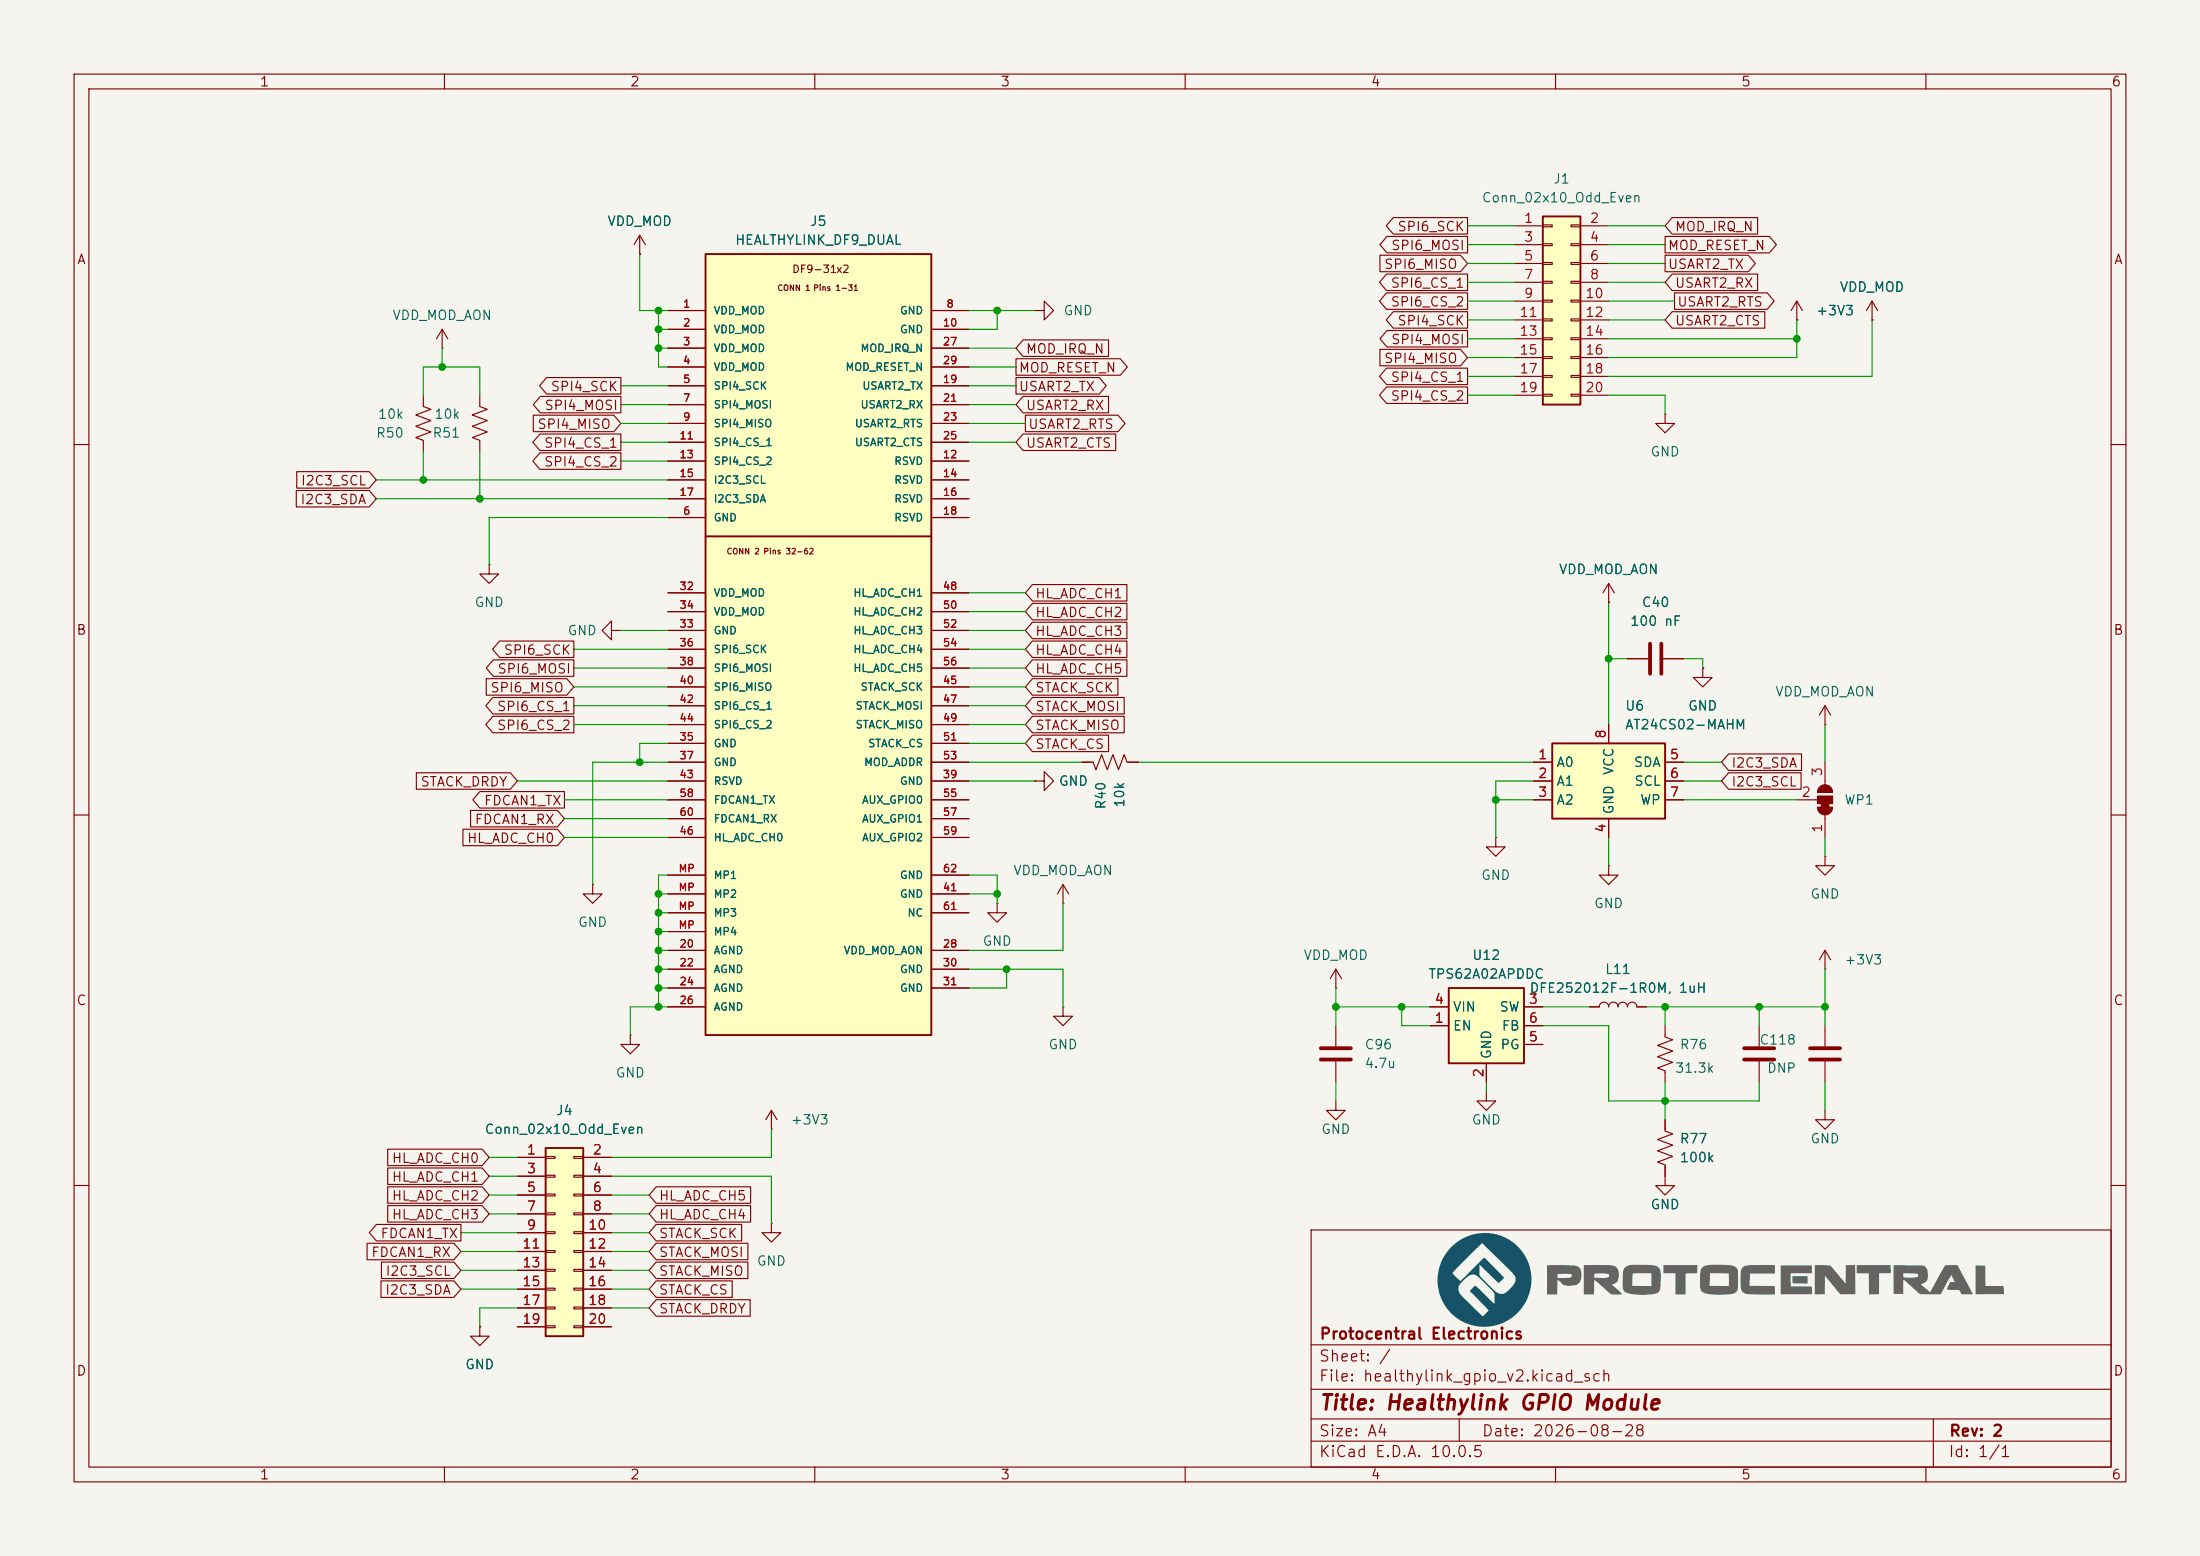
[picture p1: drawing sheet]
<svg xmlns="http://www.w3.org/2000/svg" width="297mm" height="210mm" viewBox="0 0 297 210" stroke-linecap="round" stroke-linejoin="round" font-family="sans-serif">
<path d="M0 0h297v210h-297z" fill="#f5f4ef" stroke="#f5f4ef" stroke-width=".14"/>
<g fill="none" stroke="#840000" stroke-width=".15">
<path d="M10 10h277v190h-277zM12 12h273v186h-273zM60 10v2M110 10v2M160 10v2M210 10v2M260 10v2M242.6 43.2h.1M242.6 40.6l-.8 1.3M242.6 40.6l.7 1.3M242.6 40.6v2.6M10 60h2"/>
<path d="M285 60h2M10 110h2M285 110h2M85.1 139.7v1.3h1.3l-1.3 1.2-1.3-1.2h1.3M85.1 139.7h.1M180.3 133.4h.1M180.3 130.8v2.6M180.3 138.4v2.8M180.3 130.8l-.7 1.3M180.3 130.8l.8 1.3M180.3 148.6v1.3h1.3l-1.3 1.2-1.2-1.2h1.2M180.3 143.3v2.8"/>
<path d="M10 160h2M64.8 179.1v1.2h1.2l-1.2 1.3-1.3-1.3h1.3M64.8 179.1h.1M104.1 165.1v1.3h1.3l-1.3 1.2-1.2-1.2h1.2M104.1 165.1h.1M177 166h108v32h-108zM285 160h2M60 198v2M110 198v2M160 198v2M177 194.5h108M177 191.5h108"/>
<path d="M177 187.5h108M177 181.5h108M197 191.5v3M210 198v2M260 198v2M261 191.5v6.5"/>
</g>
<path d="M178.3 141.5h4.1M178.3 143h4.1" fill="none" stroke="#840000" stroke-width=".51"/>
<path d="M73.7 154.9h5v25.4h-5z" fill="#ffffc2"/>
<path d="M73.7 154.9h5v25.4h-5z" fill="none" stroke="#840000" stroke-width=".25"/>
<g fill="none" stroke="#840000" stroke-width=".15">
<path d="M86.4 34.3h.1M86.4 31.8l-.8 1.2M86.4 31.8l.7 1.2M86.4 31.8v2.5M57.1 53.3v1.6l1.1 .3-2.1 .8 2.1 .8-2.1 .7 2.1 .8-2.1 .8 1 .3v1.6M59.7 47h.1M59.7 44.5l-.8 1.2M59.7 44.5l.8 1.2M59.7 44.5v2.5M64.8 53.3v1.6l1 .3-2 .8 2 .8-2 .7 2 .8-2 .8 1 .3v1.6M80 119.4v1.3h1.3l-1.3 1.2-1.3-1.2h1.3M80 119.4h.1"/>
<path d="M139.7 105.4h1.3v-1.3l1.2 1.3-1.2 1.3v-1.3M139.7 105.4h.1M143.5 119.4l-.8 1.3M143.5 119.4l.8 1.3M143.5 119.4v2.5M146 102.9h1.6l.4 1 .7-2 .8 2 .7-2 .8 2 .8-2 .3 1h1.6M134.6 121.9v1.3h1.3l-1.3 1.3-1.3-1.3h1.3M134.6 121.9h.1M143.5 121.9h.1M143.5 135.9v1.3h1.3l-1.3 1.2-1.3-1.2h1.3M143.5 135.9h.1M69.8 156.2h3.9"/>
<path d="M69.8 158.8h3.9M73.7 156.1h1.2v.2h-1.2zM73.7 158.6h1.2v.3h-1.2zM77.5 156.1h1.2v.2h-1.2zM77.5 158.6h1.2v.3h-1.2zM78.7 156.2h3.8M78.7 158.8h3.8M69.8 161.3h3.9M69.8 163.8h3.9M69.8 166.4h3.9M69.8 168.9h3.9M69.8 171.5h3.9"/>
<path d="M69.8 174h3.9M69.8 176.5h3.9M69.8 179.1h3.9M73.7 161.2h1.2v.2h-1.2zM73.7 163.7h1.2v.3h-1.2zM73.7 166.2h1.2v.3h-1.2zM73.7 168.8h1.2v.2h-1.2zM73.7 171.3h1.2v.3h-1.2zM73.7 173.9h1.2v.2h-1.2zM73.7 176.4h1.2v.3h-1.2zM73.7 178.9h1.2v.3h-1.2zM77.5 161.2h1.2v.2h-1.2z"/>
<path d="M77.5 163.7h1.2v.3h-1.2zM77.5 166.2h1.2v.3h-1.2zM77.5 168.8h1.2v.2h-1.2zM77.5 171.3h1.2v.3h-1.2zM77.5 173.9h1.2v.2h-1.2zM77.5 176.4h1.2v.3h-1.2zM77.5 178.9h1.2v.3h-1.2zM78.7 161.3h3.8M78.7 163.8h3.8M78.7 166.4h3.8M78.7 168.9h3.8M78.7 171.5h3.8"/>
<path d="M78.7 174h3.8M78.7 176.5h3.8M78.7 179.1h3.8"/>
</g>
<path d="M95.2 34.3h30.5v105.4h-30.5z" fill="#ffffc2"/>
<path d="M95.2 34.3h30.5v105.4h-30.5zM95.2 72.4h30.5" fill="none" stroke="#840000" stroke-width=".25"/>
<g fill="none" stroke="#840000" stroke-width=".15">
<path d="M90.2 41.9h5M90.2 44.5h5M90.2 47h5M90.2 49.5h5M90.2 52.1h5M90.2 54.6h5M90.2 57.2h5M90.2 59.7h5M125.7 41.9h5.1M125.7 44.5h5.1M125.7 47h5.1M125.7 49.5h5.1"/>
<path d="M125.7 52.1h5.1M125.7 54.6h5.1M125.7 57.2h5.1M125.7 59.7h5.1M66 76.2v1.3h1.3l-1.3 1.2-1.2-1.2h1.2M66 76.2h.1M90.2 69.9h5M90.2 62.2h5M90.2 64.8h5M90.2 67.3h5M125.7 69.9h5.1M125.7 62.2h5.1"/>
<path d="M125.7 64.8h5.1M125.7 67.3h5.1M217.2 78.7l-.8 1.3M217.2 78.7l.7 1.3M217.2 78.7v2.6M82.5 85.1v-1.3l-1.2 1.3 1.2 1.3v-1.3h1.3M83.8 85.1h.1M90.2 80h5M90.2 85.1h5M90.2 82.6h5M90.2 87.6h5M90.2 90.2h5"/>
<path d="M90.2 92.7h5M90.2 95.3h5M90.2 97.8h5M125.7 80h5.1M125.7 85.1h5.1M125.7 82.6h5.1M125.7 87.6h5.1M125.7 90.2h5.1M125.7 92.7h5.1M125.7 95.3h5.1M125.7 97.8h5.1M217.2 81.3h.1"/>
<path d="M219.7 88.9h2.8M224.5 88.9h2.8M229.9 90.2v1.2h1.2l-1.2 1.3-1.3-1.3h1.3M229.9 90.2h.1M90.2 100.3h5M90.2 102.9h5M90.2 105.4h5M90.2 113h5M90.2 108h5M90.2 110.5h5M90.2 118.1h5M125.7 100.3h5.1"/>
<path d="M125.7 102.9h5.1M125.7 105.4h5.1M125.7 113h5.1M125.7 108h5.1M125.7 110.5h5.1M125.7 118.1h5.1M90.2 128.3h5M90.2 130.8h5M90.2 133.4h5M90.2 135.9h5M90.2 120.7h5M90.2 123.2h5"/>
<path d="M90.2 125.7h5M125.7 128.3h5.1M125.7 130.8h5.1M125.7 133.4h5.1M125.7 120.7h5.1M125.7 123.2h5.1M104.1 152.4h.1M104.1 149.9l-.7 1.2M104.1 149.9l.8 1.2M104.1 149.9v2.5"/>
</g>
<path d="M222.8 86.9v4M224.3 86.9v4" fill="none" stroke="#840000" stroke-width=".51"/>
<path d="M208.3 29.2h5.1v25.4h-5.1z" fill="#ffffc2"/>
<path d="M208.3 29.2h5.1v25.4h-5.1z" fill="none" stroke="#840000" stroke-width=".25"/>
<g fill="none" stroke="#840000" stroke-width=".15">
<path d="M204.5 30.5h3.8M204.5 33h3.8M204.5 35.6h3.8M204.5 38.1h3.8M208.3 30.4h1.2v.2h-1.2zM208.3 32.9h1.2v.2h-1.2zM208.3 35.4h1.2v.3h-1.2zM208.3 38h1.2v.2h-1.2zM212.1 30.4h1.3v.2h-1.3zM212.1 32.9h1.3v.2h-1.3zM212.1 35.4h1.3v.3h-1.3zM212.1 38h1.3v.2h-1.3z"/>
<path d="M213.4 30.5h3.8M213.4 33h3.8M213.4 35.6h3.8M213.4 38.1h3.8M204.5 40.6h3.8M204.5 43.2h3.8M204.5 45.7h3.8M204.5 48.3h3.8M204.5 50.8h3.8M204.5 53.3h3.8M208.3 40.5h1.2v.3h-1.2zM208.3 43.1h1.2v.2h-1.2z"/>
<path d="M208.3 45.6h1.2v.2h-1.2zM208.3 48.1h1.2v.3h-1.2zM208.3 50.7h1.2v.2h-1.2zM208.3 53.2h1.2v.3h-1.2zM212.1 40.5h1.3v.3h-1.3zM212.1 43.1h1.3v.2h-1.3zM212.1 45.6h1.3v.2h-1.3zM212.1 48.1h1.3v.3h-1.3zM212.1 50.7h1.3v.2h-1.3zM212.1 53.2h1.3v.3h-1.3zM213.4 40.6h3.8M213.4 43.2h3.8"/>
<path d="M213.4 45.7h3.8M213.4 48.3h3.8M213.4 50.8h3.8M213.4 53.3h3.8M214.6 135.9h1.3a.64 .64 0 0 1 .6-.6 .64 .64 0 0 1 .7 .6 .64 .64 0 0 1 .6-.6 .64 .64 0 0 1 .6 .6 .64 .64 0 0 1 .7-.6 .64 .64 0 0 1 .6 .6 .64 .64 0 0 1 .6-.6 .64 .64 0 0 1 .7 .6h1.2M246.4 149.9v1.2h1.2l-1.2 1.3-1.3-1.3h1.3"/>
</g>
<path d="M195.6 133.4h10.1v10.1h-10.1z" fill="#ffffc2"/>
<path d="M195.6 133.4h10.1v10.1h-10.1z" fill="none" stroke="#840000" stroke-width=".25"/>
<path d="M193 138.4h2.6M193 135.9h2.6M205.7 138.4h2.6M205.7 135.9h2.6M200.7 143.5v2.6M205.7 141h2.6" fill="none" stroke="#840000" stroke-width=".15"/>
<path d="M195.8 168.4a6.3 6.3 0 0 1 8.5-.6 6.3 6.3 0 0 1 1.5 8.3 6.3 6.3 0 0 1-8.2 2.4 6.2 6.2 0 0 1-3.4-4.5h2.7a3.5 3.5 0 0 0 1.4 1.8l1.9 1.9 .8-.8-2.6-2.6 .3-.4a.52 .52 0 0 1 .5-.3l2.6 2.3a2.67 2.67 0 0 0-.2-1.5l-1.7-1.8a1.17 1.17 0 0 0-2-.1l-.2 .2a1.73 1.73 0 0 0-.8 1.3h-2.7l-.1-1.2 .1-1h1.9l1.1 1.1 3.2-3.2 2.3 2.4a.35 .35 0 0 1 .3 .4l-.7 .7-2.6-2.5v1.2a.79 .79 0 0 0 .5 .8l1.4 1.3a1.32 1.32 0 0 0 2.2 0l.2-.2a1.3 1.3 0 0 0 .4-1.7l-4.3-4.3-4 4h-1.9a6.2 6.2 0 0 1 1.6-3.4z" fill="#165369"/>
<g fill="#656463">
<path d="M208.8 170.8h.8a13.8 13.8 0 0 1 3.4 .1 1.63 1.63 0 0 1-.1 2.5 1.95 1.95 0 0 1-2.4-.5l-.2-.2-.1 2h-1.4v-2.2h3a.36 .36 0 0 0 .4-.5l-1.8-.1-.1 .1v.5h-1.5z"/>
<path d="M213.8 170.8l.7-.1a15 15 0 0 1 3.5 .2 1.52 1.52 0 0 1 0 2.3l-.4 .2 1.4 1.3h-.9a1.32 1.32 0 0 1-1.3-.6l-1.6-1.4v2h-1.4v-2.3l2.5 .1a1.1 1.1 0 0 0 .9-.2v-.1a.45 .45 0 0 0-.5-.3h-1.4l-.1 .5h-1.4z"/>
<path d="M219.4 171a3.7 3.7 0 0 1 2.3-.3h.7a2.3 2.3 0 0 1 1.6 .5 6.4 6.4 0 0 1 0 3.1 3.2 3.2 0 0 1-2.3 .5l-.7-.1a2.15 2.15 0 0 1-1.8-.6l-.1-.6 3.8 .1v-1.7h-2.5v1.6h-1.3v-1.5a1.25 1.25 0 0 1 .3-1z"/>
<path d="M224.6 170.7h4.6l-.1 1.1-1.5 .1v2.8h-1.4v-2.9h-1.6z"/>
<path d="M229.8 171.1a3.3 3.3 0 0 1 2.2-.4h1.2a1.16 1.16 0 0 1 1.4 .8v.3a5.4 5.4 0 0 1-.2 2.5 4.3 4.3 0 0 1-2.7 .4h-.6a1.47 1.47 0 0 1-1.6-.8v-.4l3.9 .1v-1.7l-2.5-.1-.1 1.7h-1.3v-1.7z"/>
<path d="M235.3 171a4.4 4.4 0 0 1 2.3-.3l2 .1v1.1h-3.4v1.6l3.4 .1v1.1h-.6a13.8 13.8 0 0 1-3.5-.2 1.46 1.46 0 0 1-.5-1.5v-1.1a1.22 1.22 0 0 1 .3-.9z"/>
<path d="M242 172.3h2v.9h-.2a4 4 0 0 1-1.8-.1z"/>
<path d="M240.4 170.8h4.2v1h-2.9l.1 1.8h2.8v1.1h-4.2z"/>
<path d="M245 170.8h1.7a.53 .53 0 0 1 .7 .3l1.8 2.1v-2.4h1.2l.1 3.9h-2.1l-2-2.5-.1 2.5h-1.3z"/>
<path d="M250.7 170.8l4.5-.1 .1 1.1-1.6 .1v2.8h-1.4v-2.8l-1.7-.1z"/>
<path d="M255.6 170.8h3.5a.98 .98 0 0 1 1.2 1.2 1.15 1.15 0 0 1-1 1.4l1.3 1 2-3.6 1.6-.1 2.1 4h-1.5l-.2-.4a.34 .34 0 0 0-.5-.2h-1.3l.5-1 .6-.1-.5-.9-1.4 2.6h-2.8l-2.2-2-.1 1.9h-1.3v-2.7h1.3l.1 .5h1.3a.4 .4 0 0 0 .5 0 .4 .4 0 0 0 .1-.4l-.8-.1h-2.5z"/>
<path d="M266.7 170.8h1.3v2.8h2.5v1.1h-3.8z"/>
</g>
<path d="M200.7 147.3v1.3h1.2l-1.2 1.3-1.3-1.3h1.3M224.8 151.1v1.6l1 .3-2 .8 2 .8-2 .7 2 .8-2 .7 1 .4v2.8h1.3l-1.3 1.3-1.3-1.3h1.3" fill="none" stroke="#840000" stroke-width=".15"/>
<path d="M209.5 100.3h15.3v10.2h-15.3z" fill="#ffffc2"/>
<path d="M209.5 100.3h15.3v10.2h-15.3z" fill="none" stroke="#840000" stroke-width=".25"/>
<g fill="none" stroke="#840000" stroke-width=".15">
<path d="M86.4 34.3h.1M186.3 34.4h10.9l.9 1.2-.9 1.1h-10.9zM187.2 37h10.9v2.2h-10.9l-1-1.1zM187.2 39.5h10.9v2.3h-10.9l-1-1.2zM187.2 31.9h10.9v2.2h-10.9l-.9-1.1zM188.1 29.4h10v2.2h-10l-1-1.1zM224.8 31.9h14.1l.9 1.1-.9 1.1h-14.1zM224.8 34.4h11.2l1 1.2-1 1.1h-11.2zM225.7 29.4h11.6v2.2h-11.6l-.9-1.1zM225.7 37h11.6v2.2h-11.6l-.9-1.1zM226.1 39.5h12.5l.9 1.1-.9 1.2h-12.5zM72 56h10.9l.9 1.2-.9 1.1h-10.9z"/>
<path d="M72.9 58.6h10.9v2.2h-10.9l-1-1.1zM72.9 53.5h10.9v2.2h-10.9l-.9-1.1zM73.8 51h10v2.2h-10l-1-1.1zM90.2 41.9h5M90.2 44.5h5M90.2 47h5M90.2 49.5h5M90.2 52.1h5M90.2 54.6h5M90.2 57.2h5M90.2 59.7h5M125.7 41.9h5.1"/>
<path d="M125.7 44.5h5.1M125.7 47h5.1M125.7 49.5h5.1M125.7 52.1h5.1M125.7 54.6h5.1M125.7 57.2h5.1M125.7 59.7h5.1M137.2 51h11.2l.9 1.1-.9 1.1h-11.2zM137.2 48.4h14l1 1.1-1 1.1h-14zM138.1 53.5h11.6v2.2h-11.6l-.9-1.1zM138.1 58.6h12.5v2.2h-12.5l-.9-1.1zM138.1 45.9h11.6v2.2h-11.6l-.9-1.1z"/>
<path d="M138.4 56h12.5l1 1.2-1 1.1h-12.5zM139.7 41.9h1.3v-1.3l1.2 1.3-1.2 1.3v-1.3M139.7 41.9h.1M186.3 47.1h10.9l.9 1.2-.9 1.1h-10.9zM187.2 49.7h10.9v2.2h-10.9l-1-1.1zM187.2 52.2h10.9v2.3h-10.9l-1-1.2zM187.2 44.6h10.9v2.2h-10.9l-.9-1.1zM188.1 42.1h10v2.2h-10l-1-1.1zM224.8 55.9v1.3h1.3l-1.3 1.2-1.3-1.2h1.3M224.8 55.9h.1M225.7 42.1h12.5v2.2h-12.5l-.9-1.1zM242.6 43.2h.1"/>
<path d="M252.7 43.2h.1M252.7 40.6l-.7 1.3M252.7 40.6l.8 1.3M252.7 40.6v2.6M40 66.2h9.8l1 1.1-1 1.1h-9.8zM40.1 63.7h9.7l1 1.1-1 1.1h-9.7zM72.9 61.1h10.9v2.2h-10.9l-1-1.1zM90.2 69.9h5M90.2 62.2h5M90.2 64.8h5M90.2 67.3h5M125.7 69.9h5.1"/>
<path d="M125.7 62.2h5.1M125.7 64.8h5.1M125.7 67.3h5.1M139.4 78.9h12.7v2.2h-12.7l-1-1.1zM65.6 91.6h10.9l1 1.1-1 1.1h-10.9zM66.5 94.1h11v2.3h-11l-.9-1.1zM66.5 96.7h11v2.2h-11l-.9-1.1zM66.6 89.1h10.9v2.2h-10.9l-1-1.1zM67.4 86.5h10.1v2.2h-10.1l-.9-1.1zM90.2 80h5M90.2 85.1h5M90.2 82.6h5"/>
<path d="M90.2 87.6h5M90.2 90.2h5M90.2 92.7h5M90.2 95.3h5M90.2 97.8h5M125.7 80h5.1M125.7 85.1h5.1M125.7 82.6h5.1M125.7 87.6h5.1M125.7 90.2h5.1M125.7 92.7h5.1M125.7 95.3h5.1"/>
<path d="M125.7 97.8h5.1M139.4 96.7h12.4v2.2h-12.4l-1-1.1zM139.4 99.2h10.3v2.2h-10.3l-1-1.1zM139.4 94.1h12.4v2.3h-12.4l-1-1.1zM139.4 89.1h12.7v2.2h-12.7l-1-1.1zM139.4 91.6h11.5v2.2h-11.5l-1-1.1zM139.4 84h12.7v2.2h-12.7l-1-1.1zM139.4 81.4h12.7v2.3h-12.7l-1-1.1zM139.4 86.5h12.7v2.2h-12.7l-1-1.1zM217.2 81.3h.1M217.2 97.8v2.5M219.7 88.9h2.8"/>
<path d="M224.5 88.9h2.8M229.9 90.2h.1M246.4 97.8h.1M246.4 95.3v2.5M246.4 95.3l-.8 1.2M246.4 95.3l.7 1.2M56.2 104.3h12.7l.9 1.1-.9 1.1h-12.7zM62.5 111.9h12.7l1 1.1-1 1.1h-12.7zM63.5 109.4h11.7l1 1.1-1 1.1h-11.7zM64.8 106.8h11.4v2.3h-11.4l-1-1.1zM90.2 102.9h5M90.2 105.4h5"/>
<path d="M90.2 108h5M90.2 100.3h5M90.2 113h5M90.2 110.5h5M90.2 118.1h5M125.7 102.9h5.1M125.7 105.4h5.1M125.7 108h5.1M125.7 100.3h5.1M125.7 113h5.1M125.7 110.5h5.1M125.7 118.1h5.1"/>
<path d="M139.7 105.4h.1M146 102.9h1.3M152.4 102.9h1.3M201.9 113v1.3h1.3l-1.3 1.3-1.2-1.3h1.2M201.9 113h.1M207 102.9h2.5M207 105.4h2.5M207 108h2.5M217.2 116.8v1.3h1.2l-1.2 1.3-1.3-1.3h1.3M217.2 116.8h.1M217.2 110.5v2.5M224.8 102.9h2.5"/>
<path d="M224.8 105.4h2.5M224.8 108h2.5M233.4 101.8h9.8v2.2h-9.8l-1-1.1zM233.4 104.3h9.7v2.2h-9.7l-1-1.1zM242.6 108h2.8M245.4 109h2M245.4 106.9h2M246.4 115.6v1.2h1.2l-1.2 1.3-1.3-1.3h1.3M246.4 115.6h.1M246.4 102.9v3M246.4 110v3M90.2 135.9h5"/>
<path d="M90.2 128.3h5M90.2 130.8h5M90.2 133.4h5M90.2 120.7h5M90.2 123.2h5M90.2 125.7h5M125.7 128.3h5.1M125.7 130.8h5.1M125.7 133.4h5.1M125.7 120.7h5.1M125.7 123.2h5.1M193 138.4h2.6"/>
<path d="M193 135.9h2.6M205.7 138.4h2.6M205.7 135.9h2.6M214.6 135.9h1.3M221 135.9h1.2M224.8 138.4v1.6l1 .3-2 .8 2 .8-2 .7 2 .8-2 .7 1 .4v1.6M237.5 138.4v2.8M246.4 130.8h.1M246.4 128.3v2.5M246.4 138.4v2.8M246.4 128.3l-.8 1.2M246.4 128.3l.7 1.2"/>
<path d="M52.3 155.1h12.8l.9 1.1-.9 1.1h-12.8zM52.3 157.6h12.8l.9 1.2-.9 1.1h-12.8zM69.8 156.2h3.9M69.8 158.8h3.9M78.7 156.2h3.8M78.7 158.8h3.8M200.7 143.5v2.6M205.7 141h2.6M224.8 151.1v1.3M224.8 157.5v1.3M237.5 143.3v2.8M246.4 143.3v2.8"/>
<path d="M49.6 167.8h11.7l.9 1.1-.9 1.1h-11.7zM50.8 165.3h11.4v2.2h-11.4l-.9-1.1zM51.4 172.9h9.9l.9 1.1-.9 1.1h-9.9zM51.5 170.3h9.8l.9 1.2-.9 1.1h-9.8zM52.3 160.2h12.8l.9 1.1-.9 1.1h-12.8zM52.3 162.7h12.8l.9 1.1-.9 1.1h-12.8zM64.8 179.1h.1M69.8 161.3h3.9M69.8 163.8h3.9M69.8 166.4h3.9M69.8 168.9h3.9M69.8 171.5h3.9"/>
<path d="M69.8 174h3.9M69.8 176.5h3.9M69.8 179.1h3.9M78.7 161.3h3.8M78.7 163.8h3.8M78.7 166.4h3.8M78.7 168.9h3.8M78.7 171.5h3.8M78.7 174h3.8M78.7 176.5h3.8M78.7 179.1h3.8M88.6 167.8h12.4v2.2h-12.4l-1-1.1z"/>
<path d="M88.6 175.4h12.7v2.2h-12.7l-1-1.1zM88.6 170.3h12.4v2.3h-12.4l-1-1.1zM88.6 172.9h10.3v2.2h-10.3l-1-1.1zM88.6 165.3h11.5v2.2h-11.5l-1-1.1zM88.6 162.7h12.7v2.2h-12.7l-1-1.1zM88.6 160.2h12.7v2.2h-12.7l-1-1.1z"/>
</g>
<path d="M235.5 143h4M235.5 141.5h4M244.3 143h4.1M244.3 141.5h4.1" fill="none" stroke="#840000" stroke-width=".51"/>
<g fill="#840000" stroke="#840000" stroke-width=".15">
<path d="M245.9 108.5h1v.5h-1z"/>
<path d="M245.4 109h2a1.02 1.02 0 0 1-1 1 1.02 1.02 0 0 1-1-1z"/>
<path d="M245.4 107.4h2v1.1h-2z"/>
<path d="M245.7 106.2a1.02 1.02 0 0 1 1.1-.2 1.02 1.02 0 0 1 .6 .9h-2l.1-.4z"/>
</g>
<g fill="none" stroke="#009600" stroke-width=".15">
<path d="M86.4 34.3v7.6h3.8M198.1 30.5h6.4M198.1 38.1h6.4M198.1 33h6.4M198.1 35.6h6.4M217.2 30.5h7.6M217.2 38.1h7.6M217.2 33h7.6M217.2 35.6h7.6M57.1 53.3v-3.8h7.7v3.8M59.7 47v2.5M83.8 52.1h6.4"/>
<path d="M83.8 57.2h6.4M83.8 59.7h6.4M83.8 54.6h6.4M88.9 41.9v7.6h1.3M88.9 47h1.3M88.9 44.5h1.3M130.8 47h6.4M130.8 49.5h6.4M130.8 41.9h8.9M130.8 52.1h6.4M130.8 57.2h7.6M130.8 59.7h6.4"/>
<path d="M130.8 54.6h6.4M134.6 41.9v2.6h-3.8M198.1 48.3h6.4M198.1 43.2h6.4M198.1 40.6h6.4M198.1 50.8h6.4M198.1 53.3h6.4M198.1 45.7h6.4M217.2 43.2h7.6M217.2 53.3h7.6v2.6M217.2 40.6h8.9M217.2 45.7h25.4"/>
<path d="M242.6 43.2v5.1h-25.4M252.7 43.2v7.6h-35.5M50.8 64.8h39.4M50.8 67.3h39.4M57.1 61v3.8M64.8 61v6.3M83.8 62.2h6.4M90.2 69.9h-24.2v6.3M77.5 90.2h12.7M77.5 92.7h12.7M77.5 97.8h12.7M77.5 95.3h12.7"/>
<path d="M77.5 87.6h12.7M83.8 85.1h6.4M130.8 90.2h7.6M130.8 92.7h7.6M130.8 97.8h7.6M130.8 95.3h7.6M130.8 87.6h7.6M130.8 85.1h7.6M130.8 82.6h7.6M130.8 80h7.6M217.2 81.3v16.5M217.2 88.9h2.5"/>
<path d="M227.3 88.9h2.6v1.3M246.4 97.8v5.1M69.8 105.4h20.4M76.2 113h14M76.2 110.5h14M76.2 108h14M90.2 100.3h-3.8v2.6M90.2 102.9h-10.2v16.5M90.2 118.1h-1.3v17.8M130.8 102.9h15.2M130.8 105.4h8.9M130.8 100.3h7.6"/>
<path d="M130.8 118.1h3.8v3.8M153.7 102.9h53.3M201.9 108h5.1M207 105.4h-5.1v7.6M217.2 113v3.8M227.3 102.9h5.1M227.3 105.4h5.1M227.3 108h15.3M246.4 113v2.6M88.9 125.7h1.3M88.9 123.2h1.3M88.9 120.7h1.3"/>
<path d="M88.9 130.8h1.3M88.9 128.3h1.3M88.9 133.4h1.3M90.2 135.9h-5.1v3.8M130.8 120.7h3.8M130.8 130.8h12.7v5.1M135.9 130.8v2.6h-5.1M143.5 121.9v6.4h-12.7M180.3 135.9h12.7M180.3 133.4v5M189.2 135.9v2.5h3.8M208.3 135.9h6.3"/>
<path d="M208.3 138.4h8.9v10.2h20.3v-2.5M222.2 135.9h24.2M224.8 135.9v2.5M237.5 135.9v2.5M246.4 130.8v7.6M66 158.8h3.8M66 156.2h3.8M82.5 158.8h21.6v6.3M104.1 152.4v3.8h-21.6M180.3 146.1v2.5M200.7 146.1v1.2M224.8 146.1v5"/>
<path d="M246.4 146.1v3.8M62.2 168.9h7.6M62.2 166.4h7.6M62.2 171.5h7.6M62.2 174h7.6M66 161.3h3.8M66 163.8h3.8M69.8 176.5h-5v2.6M82.5 168.9h5.1M82.5 161.3h5.1M82.5 166.4h5.1M82.5 163.8h5.1"/>
<path d="M82.5 171.5h5.1M82.5 176.5h5.1M82.5 174h5.1"/>
</g>
<g fill="#009600" stroke="#009600" stroke-width=".14">
<circle cx="180.3" cy="135.9" r=".46"/>
<circle cx="189.2" cy="135.9" r=".46"/>
<circle cx="201.9" cy="108" r=".46"/>
<circle cx="217.2" cy="88.9" r=".46"/>
<circle cx="242.6" cy="45.7" r=".46"/>
<circle cx="134.6" cy="41.9" r=".46"/>
<circle cx="224.8" cy="148.6" r=".46"/>
<circle cx="224.8" cy="135.9" r=".46"/>
<circle cx="246.4" cy="135.9" r=".46"/>
<circle cx="237.5" cy="135.9" r=".46"/>
<circle cx="86.4" cy="102.9" r=".46"/>
<circle cx="88.9" cy="123.2" r=".46"/>
<circle cx="135.9" cy="130.8" r=".46"/>
<circle cx="134.6" cy="120.7" r=".46"/>
<circle cx="88.9" cy="120.7" r=".46"/>
<circle cx="88.9" cy="47" r=".46"/>
<circle cx="64.8" cy="67.3" r=".46"/>
<circle cx="88.9" cy="41.9" r=".46"/>
<circle cx="88.9" cy="44.5" r=".46"/>
<circle cx="59.7" cy="49.5" r=".46"/>
<circle cx="57.1" cy="64.8" r=".46"/>
<circle cx="88.9" cy="128.3" r=".46"/>
<circle cx="88.9" cy="125.7" r=".46"/>
<circle cx="88.9" cy="133.4" r=".46"/>
<circle cx="88.9" cy="130.8" r=".46"/>
<circle cx="88.9" cy="135.9" r=".46"/>
</g>
<text font-size="2" fill="#840000" x="178" y="190.8">Title: Healthylink GPIO Module</text>
<g font-size="1.5" fill="#840000">
<text x="178" y="184.1">Sheet: /</text>
<text x="178" y="181.1">Protocentral Electronics</text>
<text x="178" y="186.8">File: healthylink_gpio_v2.kicad_sch</text>
<text x="178" y="197">KiCad E.D.A. 10.0.5</text>
<text x="178" y="194.2">Size: A4</text>
<text x="200" y="194.2">Date: 2026-08-28</text>
<text x="263" y="197">Id: 1/1</text>
<text x="263" y="194.2">Rev: 2</text>
</g>
<g font-size="1.3" fill="#840000">
<text x="35" y="12">1</text>
<text x="85" y="12">2</text>
<text x="135" y="12">3</text>
<text x="185" y="12">4</text>
<text x="235" y="12">5</text>
<text x="285" y="12">6</text>
<text x="10.3" y="36">A</text>
<text x="187.7" y="34.1">SPI6_MOSI</text>
<text x="188.6" y="31.5">SPI6_SCK</text>
<text x="225.1" y="34.1">MOD_RESET_N</text>
<text x="226" y="31.5">MOD_IRQ_N</text>
<text x="285.3" y="36">A</text>
<text x="186.8" y="36.6">SPI6_MISO</text>
<text x="187.7" y="39.2">SPI6_CS_1</text>
<text x="187.7" y="41.7">SPI6_CS_2</text>
<text x="225.1" y="36.6">USART2_TX</text>
<text x="226" y="39.2">USART2_RX</text>
<text x="226.4" y="41.7">USART2_RTS</text>
<text x="187.7" y="46.8">SPI4_MOSI</text>
<text x="188.6" y="44.2">SPI4_SCK</text>
<text x="226" y="44.2">USART2_CTS</text>
<text x="74.3" y="53.1">SPI4_SCK</text>
<text x="137.5" y="53.1">USART2_TX</text>
<text x="137.5" y="50.6">MOD_RESET_N</text>
<text x="138.4" y="48">MOD_IRQ_N</text>
<text x="186.8" y="49.3">SPI4_MISO</text>
<text x="187.7" y="51.9">SPI4_CS_1</text>
<text x="72.5" y="58.2">SPI4_MISO</text>
<text x="73.4" y="55.7">SPI4_MOSI</text>
<text x="138.4" y="55.7">USART2_RX</text>
<text x="138.7" y="58.2">USART2_RTS</text>
<text x="187.7" y="54.4">SPI4_CS_2</text>
<text x="40.5" y="65.8">I2C3_SCL</text>
<text x="73.4" y="63.3">SPI4_CS_2</text>
<text x="73.4" y="60.7">SPI4_CS_1</text>
<text x="138.4" y="60.7">USART2_CTS</text>
<text x="40.5" y="68.4">I2C3_SDA</text>
<text x="139.7" y="81.1">HL_ADC_CH1</text>
<text x="139.7" y="83.6">HL_ADC_CH2</text>
<text x="10.2" y="86">B</text>
<text x="67.9" y="88.7">SPI6_SCK</text>
<text x="139.7" y="86.1">HL_ADC_CH3</text>
<text x="139.7" y="88.7">HL_ADC_CH4</text>
<text x="285.2" y="86">B</text>
<text x="66.1" y="93.8">SPI6_MISO</text>
<text x="67.1" y="91.2">SPI6_MOSI</text>
<text x="139.7" y="91.2">HL_ADC_CH5</text>
<text x="139.7" y="93.8">STACK_SCK</text>
<text x="67" y="96.3">SPI6_CS_1</text>
<text x="67" y="98.8">SPI6_CS_2</text>
<text x="139.7" y="98.8">STACK_MISO</text>
<text x="139.7" y="101.4">STACK_CS</text>
<text x="139.7" y="96.3">STACK_MOSI</text>
<text x="56.7" y="106.5">STACK_DRDY</text>
<text x="233.7" y="103.9">I2C3_SDA</text>
<text x="233.7" y="106.5">I2C3_SCL</text>
<text x="64" y="111.5">FDCAN1_RX</text>
<text x="65.3" y="109">FDCAN1_TX</text>
<text x="63" y="114.1">HL_ADC_CH0</text>
<text x="10.2" y="136">C</text>
<text x="285.2" y="136">C</text>
<text x="52.8" y="157.3">HL_ADC_CH0</text>
<text x="52.8" y="159.8">HL_ADC_CH1</text>
<text x="51.3" y="167.4">FDCAN1_TX</text>
<text x="52.8" y="162.3">HL_ADC_CH2</text>
<text x="52.8" y="164.9">HL_ADC_CH3</text>
<text x="88.9" y="167.4">STACK_SCK</text>
<text x="88.9" y="164.9">HL_ADC_CH4</text>
<text x="88.9" y="162.3">HL_ADC_CH5</text>
<text x="50" y="170">FDCAN1_RX</text>
<text x="52" y="172.5">I2C3_SCL</text>
<text x="88.9" y="170">STACK_MOSI</text>
<text x="88.9" y="172.5">STACK_MISO</text>
<text x="51.9" y="175">I2C3_SDA</text>
<text x="88.9" y="177.6">STACK_DRDY</text>
<text x="88.9" y="175">STACK_CS</text>
<text x="10.2" y="186">D</text>
<text x="285.2" y="186">D</text>
<text x="35" y="200">1</text>
<text x="85" y="200">2</text>
<text x="135" y="200">3</text>
<text x="185" y="200">4</text>
<text x="235" y="200">5</text>
<text x="285" y="200">6</text>
</g>
<g font-size="1.3" fill="#006464">
<text x="200" y="27.6">Conn_02x10_Odd_Even</text>
<text x="209.6" y="25.1">J1</text>
<text x="81.9" y="30.8">VDD_MOD</text>
<text x="99.1" y="33.3">HEALTHYLINK_DF9_DUAL</text>
<text x="109.3" y="30.8">J5</text>
<text x="248.3" y="39.7">VDD_MOD</text>
<text x="52.9" y="43.5">VDD_MOD_AON</text>
<text x="143.5" y="42.9">GND</text>
<text x="245.1" y="42.9">+3V3</text>
<text x="50.7" y="59.4">R50</text>
<text x="50.9" y="56.8">10k</text>
<text x="58.3" y="59.4">R51</text>
<text x="58.5" y="56.8">10k</text>
<text x="222.7" y="61.9">GND</text>
<text x="210.4" y="77.8">VDD_MOD_AON</text>
<text x="64" y="82.2">GND</text>
<text x="221.5" y="82.2">C40</text>
<text x="76.5" y="86.1">GND</text>
<text x="220" y="84.8">100 nF</text>
<text x="239.6" y="94.3">VDD_MOD_AON</text>
<text x="219.3" y="96.2">U6</text>
<text x="219.3" y="98.8">AT24CS02-MAHM</text>
<text x="227.8" y="96.2">GND</text>
<text x="142.9" y="106.4">GND</text>
<text x="210" y="103.8">A0</text>
<text x="210" y="106.4">A1</text>
<text x="218.1" y="104.7" transform="rotate(-90 218.1 104.7)">VCC</text>
<text x="220.5" y="103.8">SDA</text>
<text x="220.5" y="106.4">SCL</text>
<text x="149.6" y="109.3" transform="rotate(-90 149.6 109.3)">R40</text>
<text x="152.1" y="109.1" transform="rotate(-90 152.1 109.1)">10k</text>
<text x="210" y="108.9">A2</text>
<text x="218.1" y="110" transform="rotate(-90 218.1 110)">GND</text>
<text x="221.3" y="108.9">WP</text>
<text x="248.9" y="108.9">WP1</text>
<text x="136.7" y="118.4">VDD_MOD_AON</text>
<text x="199.9" y="119.1">GND</text>
<text x="77.9" y="125.4">GND</text>
<text x="215.1" y="122.9">GND</text>
<text x="244.3" y="121.6">GND</text>
<text x="132.6" y="128">GND</text>
<text x="175.9" y="129.9">VDD_MOD</text>
<text x="198.7" y="129.9">U12</text>
<text x="216.6" y="131.8">L11</text>
<text x="248.9" y="130.5">+3V3</text>
<text x="192.8" y="132.4">TPS62A02APDDC</text>
<text x="196.1" y="136.9">VIN</text>
<text x="202.3" y="136.9">SW</text>
<text x="206.4" y="134.3">DFE252012F-1R0M, 1uH</text>
<text x="141.4" y="141.9">GND</text>
<text x="184.1" y="141.9">C96</text>
<text x="196.1" y="139.4">EN</text>
<text x="201.6" y="143" transform="rotate(-90 201.6 143)">GND</text>
<text x="202.5" y="141.9">PG</text>
<text x="202.6" y="139.4">FB</text>
<text x="226.7" y="141.9">R76</text>
<text x="237.4" y="141.3">C118</text>
<text x="83" y="145.7">GND</text>
<text x="184.1" y="144.5">4.7u</text>
<text x="226" y="145.1">31.3k</text>
<text x="238.5" y="145.1">DNP</text>
<text x="65.3" y="153.4">Conn_02x10_Odd_Even</text>
<text x="75" y="150.8">J4</text>
<text x="106.7" y="152.1">+3V3</text>
<text x="178.3" y="153.4">GND</text>
<text x="198.6" y="152.1">GND</text>
<text x="226.7" y="154.6">R77</text>
<text x="244.3" y="154.6">GND</text>
<text x="226.7" y="157.2">100k</text>
<text x="222.7" y="163.5">GND</text>
<text x="102.1" y="171.1">GND</text>
<text x="62.7" y="185.1">GND</text>
</g>
<g font-size="1.3" fill="#a90000">
<text x="205.6" y="30.4">1</text>
<text x="205.6" y="32.9">3</text>
<text x="205.6" y="35.5">5</text>
<text x="214.5" y="30.4">2</text>
<text x="214.5" y="32.9">4</text>
<text x="214.5" y="35.5">6</text>
<text x="205.6" y="38">7</text>
<text x="205.6" y="40.6">9</text>
<text x="213.9" y="40.6">10</text>
<text x="214.5" y="38">8</text>
<text x="205" y="43.1">11</text>
<text x="205" y="45.6">13</text>
<text x="213.9" y="43.1">12</text>
<text x="213.9" y="45.6">14</text>
<text x="205" y="48.2">15</text>
<text x="205" y="50.7">17</text>
<text x="205" y="53.3">19</text>
<text x="213.9" y="48.2">16</text>
<text x="213.9" y="50.7">18</text>
<text x="213.9" y="53.3">20</text>
<text x="217.1" y="99.8" transform="rotate(-90 217.1 99.8)">8</text>
<text x="207.5" y="102.8">1</text>
<text x="207.5" y="105.3">2</text>
<text x="207.5" y="107.9">3</text>
<text x="225.3" y="102.8">5</text>
<text x="225.3" y="105.3">6</text>
<text x="225.3" y="107.9">7</text>
<text x="243.1" y="107.9">2</text>
<text x="246.3" y="104.9" transform="rotate(-90 246.3 104.9)">3</text>
<text x="217.1" y="112.5" transform="rotate(-90 217.1 112.5)">4</text>
<text x="246.3" y="112.5" transform="rotate(-90 246.3 112.5)">1</text>
<text x="193.6" y="135.8">4</text>
<text x="206.3" y="135.8">3</text>
<text x="193.6" y="138.3">1</text>
<text x="206.3" y="140.9">5</text>
<text x="206.3" y="138.3">6</text>
<text x="200.6" y="145.5" transform="rotate(-90 200.6 145.5)">2</text>
<text x="71" y="156.1">1</text>
<text x="71" y="158.7">3</text>
<text x="71" y="161.2">5</text>
<text x="79.9" y="156.1">2</text>
<text x="79.9" y="158.7">4</text>
<text x="79.9" y="161.2">6</text>
<text x="71" y="163.7">7</text>
<text x="71" y="166.3">9</text>
<text x="79.3" y="166.3">10</text>
<text x="79.9" y="163.7">8</text>
<text x="70.4" y="168.8">11</text>
<text x="70.4" y="171.4">13</text>
<text x="70.4" y="173.9">15</text>
<text x="79.3" y="168.8">12</text>
<text x="79.3" y="171.4">14</text>
<text x="79.3" y="173.9">16</text>
<text x="70.4" y="176.4">17</text>
<text x="70.4" y="179">19</text>
<text x="79.3" y="176.4">18</text>
<text x="79.3" y="179">20</text>
</g>
<g font-size="1" fill="#a90000">
<text x="92.1" y="41.8">1</text>
<text x="127.7" y="41.8">8</text>
<text x="92.1" y="44.3">2</text>
<text x="92.1" y="46.9">3</text>
<text x="127.2" y="44.3">10</text>
<text x="127.2" y="46.9">27</text>
<text x="92.1" y="49.4">4</text>
<text x="92.1" y="51.9">5</text>
<text x="127.2" y="51.9">19</text>
<text x="127.2" y="49.4">29</text>
<text x="91.6" y="59.6">11</text>
<text x="92.1" y="54.5">7</text>
<text x="92.1" y="57">9</text>
<text x="127.2" y="54.5">21</text>
<text x="127.2" y="57">23</text>
<text x="127.2" y="59.6">25</text>
<text x="91.6" y="62.1">13</text>
<text x="91.6" y="64.6">15</text>
<text x="127.2" y="62.1">12</text>
<text x="127.2" y="64.6">14</text>
<text x="91.6" y="67.2">17</text>
<text x="92.1" y="69.7">6</text>
<text x="127.2" y="67.2">16</text>
<text x="127.2" y="69.7">18</text>
<text x="91.6" y="79.9">32</text>
<text x="91.6" y="82.4">34</text>
<text x="127.2" y="79.9">48</text>
<text x="127.2" y="82.4">50</text>
<text x="91.6" y="85">33</text>
<text x="91.6" y="87.5">36</text>
<text x="127.2" y="85">52</text>
<text x="127.2" y="87.5">54</text>
<text x="91.6" y="90">38</text>
<text x="91.6" y="92.6">40</text>
<text x="91.6" y="95.1">42</text>
<text x="127.2" y="92.6">45</text>
<text x="127.2" y="95.1">47</text>
<text x="127.2" y="90">56</text>
<text x="91.6" y="100.2">35</text>
<text x="91.6" y="97.7">44</text>
<text x="127.2" y="97.7">49</text>
<text x="127.2" y="100.2">51</text>
<text x="91.6" y="102.7">37</text>
<text x="91.6" y="105.3">43</text>
<text x="91.6" y="107.8">58</text>
<text x="127.2" y="105.3">39</text>
<text x="127.2" y="102.7">53</text>
<text x="127.2" y="107.8">55</text>
<text x="91.6" y="112.9">46</text>
<text x="91.6" y="110.4">60</text>
<text x="127.2" y="110.4">57</text>
<text x="127.2" y="112.9">59</text>
<text x="91.5" y="118">MP</text>
<text x="127.2" y="118">62</text>
<text x="91.5" y="120.5">MP</text>
<text x="91.5" y="123.1">MP</text>
<text x="91.5" y="125.6">MP</text>
<text x="127.2" y="120.5">41</text>
<text x="127.2" y="123.1">61</text>
<text x="91.6" y="128.1">20</text>
<text x="91.6" y="130.7">22</text>
<text x="127.2" y="128.1">28</text>
<text x="127.2" y="130.7">30</text>
<text x="91.6" y="133.2">24</text>
<text x="91.6" y="135.8">26</text>
<text x="127.2" y="133.2">31</text>
</g>
<text font-size="1" fill="#840000" x="106.9" y="37.1">DF9-31x2</text>
<g font-size="1" fill="#006464">
<text x="96.3" y="42.7">VDD_MOD</text>
<text x="96.3" y="45.2">VDD_MOD</text>
<text x="96.3" y="47.8">VDD_MOD</text>
<text x="116.1" y="47.8">MOD_IRQ_N</text>
<text x="121.4" y="42.7">GND</text>
<text x="121.4" y="45.2">GND</text>
<text x="96.3" y="50.3">VDD_MOD</text>
<text x="96.3" y="52.8">SPI4_SCK</text>
<text x="114.1" y="50.3">MOD_RESET_N</text>
<text x="116.3" y="52.8">USART2_TX</text>
<text x="96.3" y="55.4">SPI4_MOSI</text>
<text x="96.3" y="57.9">SPI4_MISO</text>
<text x="115.3" y="57.9">USART2_RTS</text>
<text x="116.1" y="55.4">USART2_RX</text>
<text x="96.3" y="60.5">SPI4_CS_1</text>
<text x="96.3" y="63">SPI4_CS_2</text>
<text x="96.3" y="65.5">I2C3_SCL</text>
<text x="115.3" y="60.5">USART2_CTS</text>
<text x="120.6" y="63">RSVD</text>
<text x="120.6" y="65.5">RSVD</text>
<text x="96.3" y="70.6">GND</text>
<text x="96.3" y="68.1">I2C3_SDA</text>
<text x="120.6" y="68.1">RSVD</text>
<text x="120.6" y="70.6">RSVD</text>
<text x="96.3" y="80.8">VDD_MOD</text>
<text x="96.3" y="83.3">VDD_MOD</text>
<text x="115.1" y="80.8">HL_ADC_CH1</text>
<text x="115.1" y="83.3">HL_ADC_CH2</text>
<text x="96.3" y="85.9">GND</text>
<text x="96.3" y="88.4">SPI6_SCK</text>
<text x="115.1" y="85.9">HL_ADC_CH3</text>
<text x="115.1" y="88.4">HL_ADC_CH4</text>
<text x="96.3" y="90.9">SPI6_MOSI</text>
<text x="96.3" y="93.5">SPI6_MISO</text>
<text x="115.1" y="90.9">HL_ADC_CH5</text>
<text x="116.1" y="93.5">STACK_SCK</text>
<text x="96.3" y="101.1">GND</text>
<text x="96.3" y="96">SPI6_CS_1</text>
<text x="96.3" y="98.6">SPI6_CS_2</text>
<text x="115.4" y="96">STACK_MOSI</text>
<text x="115.4" y="98.6">STACK_MISO</text>
<text x="117.1" y="101.1">STACK_CS</text>
<text x="96.3" y="103.6">GND</text>
<text x="96.3" y="106.2">RSVD</text>
<text x="116.6" y="103.6">MOD_ADDR</text>
<text x="121.4" y="106.2">GND</text>
<text x="96.3" y="113.8">HL_ADC_CH0</text>
<text x="96.3" y="108.7">FDCAN1_TX</text>
<text x="96.3" y="111.3">FDCAN1_RX</text>
<text x="116.3" y="108.7">AUX_GPIO0</text>
<text x="116.3" y="111.3">AUX_GPIO1</text>
<text x="116.3" y="113.8">AUX_GPIO2</text>
<text x="96.3" y="118.9">MP1</text>
<text x="121.4" y="118.9">GND</text>
<text x="96.3" y="121.4">MP2</text>
<text x="96.3" y="124">MP3</text>
<text x="121.4" y="121.4">GND</text>
<text x="122.4" y="124">NC</text>
<text x="96.3" y="129">AGND</text>
<text x="96.3" y="131.6">AGND</text>
<text x="96.3" y="126.5">MP4</text>
<text x="113.8" y="129">VDD_MOD_AON</text>
<text x="121.4" y="131.6">GND</text>
<text x="96.3" y="134.1">AGND</text>
<text x="96.3" y="136.7">AGND</text>
<text x="121.4" y="134.1">GND</text>
</g>
<g font-size=".8" fill="#840000">
<text x="104.9" y="39.4">CONN 1 Pins 1-31</text>
<text x="98" y="75">CONN 2 Pins 32-62</text>
</g>
</svg>
